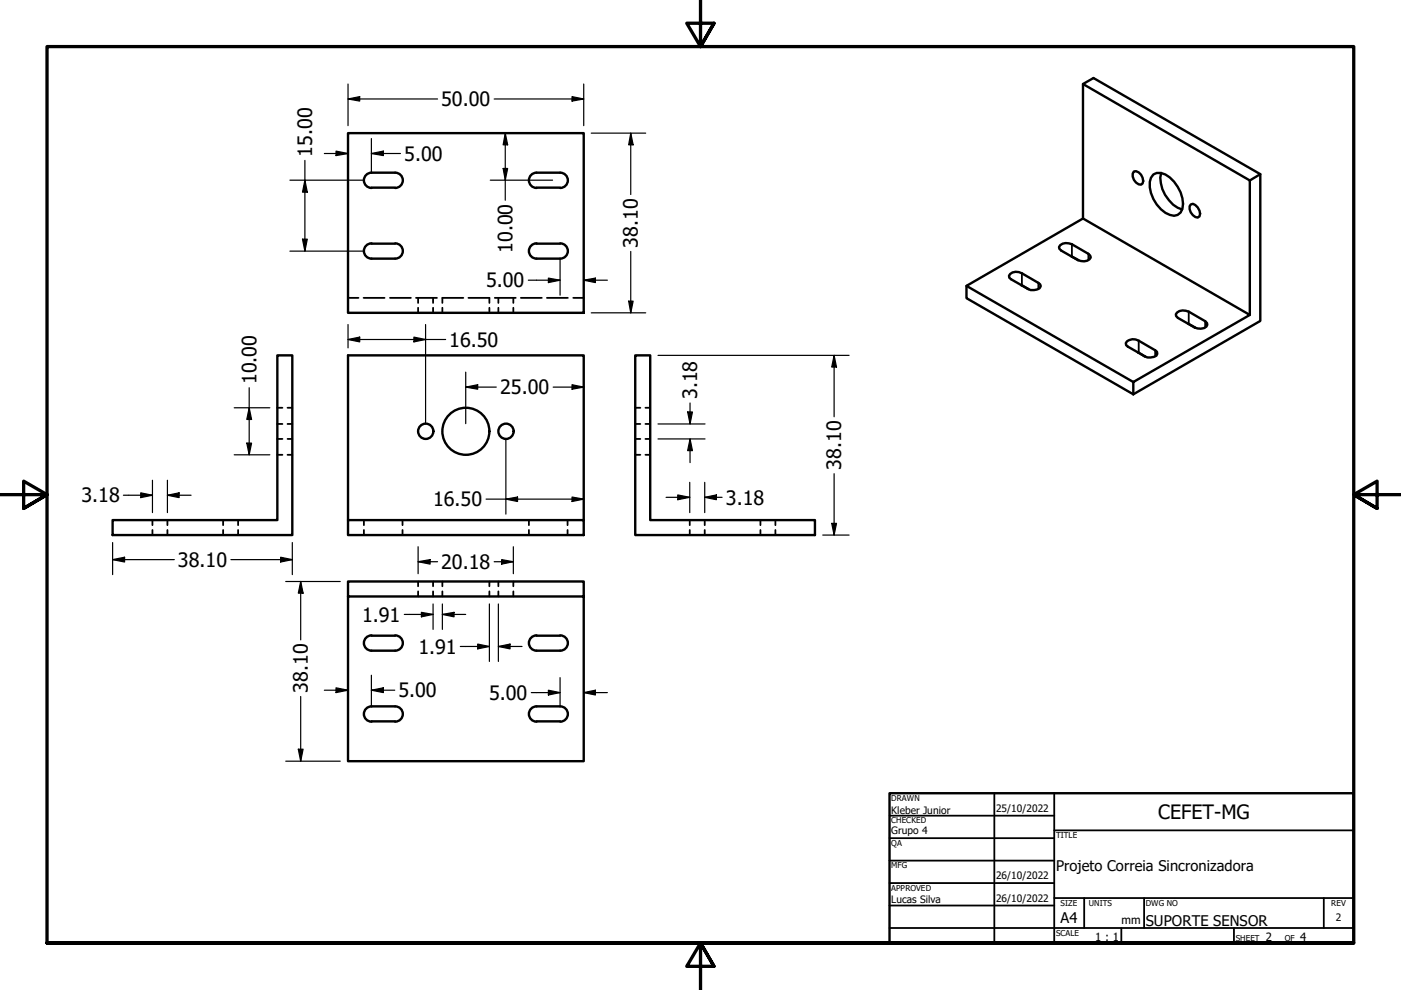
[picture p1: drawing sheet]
<svg xmlns="http://www.w3.org/2000/svg" width="297mm" height="210mm" viewBox="0 0 297 210" stroke-linecap="round" stroke-linejoin="round" font-family="sans-serif">
<!-- layer: Hidden (ANSI) -->
<g fill="none" stroke="#000" stroke-width=".38">
<path d="M73.8 63.2h2.2M77.1 63.2h4.4M82.7 63.2h4.4M88.2 63.2h4.4M88.6 63.2v1M88.6 65.2v1.1M91.8 63.2v1M91.8 65.2v1.1M93.8 65.2v1.1M98.2 63.2h-4.4v1M99.3 63.2h4.5v1M103.8 65.2v1.1"/>
<path d="M104.9 63.2h4.4M105.7 63.2v1M105.7 65.2v1.1M108.8 63.2v1M108.8 65.2v1.1M110.4 63.2h4.5M116 63.2h4.4M121.5 63.2h2.3M58.8 89.9h1.1M58.8 93.1h1.1M58.8 86.5h1.1M58.8 96.4h1.1"/>
<path d="M61 89.9h1M61 93.1h1M61 86.5h1M61 96.4h1M134.7 89.9h1.1M134.7 93.1h1.1M134.7 86.5h1.1M134.7 96.4h1.1M136.8 89.9h1.1M136.8 93.1h1.1M136.8 86.5h1.1M136.8 96.4h1.1"/>
<path d="M32.3 110.3v1.1M32.3 112.4v1M35.5 110.3v1.1M35.5 112.4v1M47.3 110.3v1.1M47.3 112.4v1M50.5 110.3v1.1M50.5 112.4v1M77.2 110.3v1.1M77.2 112.4v1M85.3 110.3v1.1M85.3 112.4v1"/>
<path d="M112.1 110.3v1.1M112.1 112.4v1M120.3 110.3v1.1M120.3 112.4v1M146.2 110.3v1.1M146.2 112.4v1M149.4 110.3v1.1M149.4 112.4v1M161.2 110.3v1.1M161.2 112.4v1M164.4 110.3v1.1M164.4 112.4v1"/>
<path d="M88.6 123.3v1M88.6 125.4v1.1M91.8 123.3v1M91.8 125.4v1.1M93.8 123.3v1M93.8 125.4v1.1M103.8 123.3v1M103.8 125.4v1.1M105.7 123.3v1M105.7 125.4v1.1M108.8 123.3v1M108.8 125.4v1.1"/>
</g>
<!-- layer: Visible (ANSI) -->
<g fill="none" stroke="#000" stroke-width=".51">
<path d="M229.6 17.8l35.4 20.5v28.5M73.8 28.2h50v38.1h-50zM78.7 39.8h5.1M83.8 36.6h-5a1.62 1.62 0 0 0-1.6 1.6 1.62 1.62 0 0 0 1.6 1.6M83.8 36.6a1.62 1.62 0 0 1 1.6 1.6 1.62 1.62 0 0 1-1.6 1.6M113.7 39.8h5M118.7 36.6h-4.9a1.62 1.62 0 0 0-1.7 1.6 1.62 1.62 0 0 0 1.7 1.6M118.8 36.6a1.62 1.62 0 0 1 1.6 1.6 1.62 1.62 0 0 1-1.6 1.6M240.4 36.4a1.9 1.9 0 0 1 1.9 2.5l-.4 .3a1.91 1.91 0 0 1-1.5-2.8zM244.5 37a2.89 2.89 0 0 1 3.5 .6 7.3 7.3 0 0 1 2.7 6.6 1.87 1.87 0 0 1-2.7 1.4 7.2 7.2 0 0 1-4.2-7l.2-.9zM246.2 36.7a7.1 7.1 0 0 0 4.4 7.7M265 38.3l2.2-1.4-35.4-20.4-2.2 1.3v28.5"/>
<path d="M267.2 36.9v31.1l-26.9 15.6M78.7 51.7h5.1M78.8 51.6a1.62 1.62 0 0 0-1.6 1.6 1.62 1.62 0 0 0 1.6 1.6h5M83.8 51.6a1.62 1.62 0 0 1 1.6 1.6 1.62 1.62 0 0 1-1.6 1.6M113.7 51.7h5M113.8 51.6a1.62 1.62 0 0 0-1.7 1.6 1.62 1.62 0 0 0 1.7 1.6h4.9M118.8 51.6a1.62 1.62 0 0 1 1.6 1.6 1.62 1.62 0 0 1-1.6 1.6M214.2 58.1a2.18 2.18 0 0 1 2.5-.2l3.5 2.1 .3 .3 .2 .4a1.93 1.93 0 0 1-2.8 .5l-3.9-2.3-.1-.4zM224.8 52a2.34 2.34 0 0 1 2.5-.2l3.5 2 .5 .8a1.93 1.93 0 0 1-2.8 .6l-3.5-2.1-.4-.4-.1-.3zM227.1 54.3l1.6 .9M252.5 43.3l.4-.1a2.26 2.26 0 0 1 1.4 2.7l-.4 .2a2.16 2.16 0 0 1-1.7-2.4zM58.8 75.3h3.2v38.1h-38.1v-3.1h34.9z"/>
<path d="M134.7 75.3h3.2v35h34.9v3.1h-38.1zM204.9 60.6v2.6l35.4 20.4M216.5 60.5l1.6 .8M239 72.4a2.18 2.18 0 0 1 2.4-.2l3.5 2.1 .4 .3 .1 .4a1.89 1.89 0 0 1-2.7 .5l-3.9-2.3-.1-.5zM241.3 74.8l1.5 .8M251.9 68.6l.1 .1M253.3 69.4a2.37 2.37 0 0 0 2.5-.1l.2-.4-.1-.4-.4-.4-3.5-2a2.11 2.11 0 0 0-2.7 .5l.1 .4 .3 .4 3.7 2M240.3 81l-35.4-20.4 24.7-14.3 35.4 20.5-24.7 14.2v2.6M73.8 110.3h50v3.1h-50zM73.8 110.3v-35h50v35M73.8 126.5h50v34.9h-50v-38.1h50v3.2M78.7 134.8h5.1"/>
<path d="M78.8 134.7a1.62 1.62 0 0 0-1.6 1.6 1.62 1.62 0 0 0 1.6 1.7h5M83.8 134.7a1.62 1.62 0 0 1 1.6 1.6 1.62 1.62 0 0 1-1.6 1.7M113.7 134.8h5M113.8 134.7a1.62 1.62 0 0 0-1.7 1.6 1.62 1.62 0 0 0 1.7 1.7h4.9M118.8 134.7a1.62 1.62 0 0 1 1.6 1.6 1.62 1.62 0 0 1-1.6 1.7M78.7 152.9h5.1M83.8 149.8h-5a1.62 1.62 0 0 0-1.6 1.6 1.62 1.62 0 0 0 1.6 1.6M83.8 149.8a1.62 1.62 0 0 1 1.6 1.6 1.62 1.62 0 0 1-1.6 1.6M113.7 152.9h5M118.7 149.8h-4.9a1.62 1.62 0 0 0-1.7 1.6 1.62 1.62 0 0 0 1.7 1.6M118.8 149.8a1.62 1.62 0 0 1 1.6 1.6 1.62 1.62 0 0 1-1.6 1.6"/>
<circle cx="90.3" cy="91.4" r="1.62"/>
<circle cx="98.8" cy="91.4" r="5"/>
<circle cx="107.3" cy="91.4" r="1.62"/>
</g>
<!-- layer: Visible Narrow (ANSI) -->
<path d="M216.7 57.9v2.6M220.2 60v1.2M227.3 51.8v2.6M230.8 53.8v1.4M241.4 72.2v2.6M244.9 74.3v1.2M252 66.1v2.6M255.5 68.1v1.3" fill="none" stroke="#000" stroke-width=".38"/>
<!-- layer: Border (ANSI) -->
<path d="M148.5 -.1v10l-2.9-5h5.8l-2.9 5 2.9-5M0 104.9h10l-5-2.9v5.8l5-2.9-5 2.9M297 104.9h-10l5-2.9v5.8l-5-2.9 5 2.9M10 199.9v-190h277v190h-277h277M151.4 204.9l-2.9-5 2.9 5h-5.8l2.9-5v10" fill="none" stroke="#000" stroke-width=".7"/>
<!-- layer: Title (ANSI) -->
<g fill="none" stroke="#000" stroke-width=".38">
<path d="M188.6 172.9h34.9M188.6 177.7h34.9M210.8 168.2v31.7M223.5 176.1h63.5M223.5 168.2v31.7M188.6 196.8h98.4M188.6 182.5h34.9M188.6 187.2h34.9M188.6 192h34.9M223.5 190.4h63.5M229.9 190.4v6.4M237.7 196.8v3.1"/>
<path d="M242.6 190.4v6.4M261.6 196.8v3.1M280.7 190.4v6.4"/>
</g>
<path d="M188.6 168.2h98.4v31.7h-98.4z" fill="none" stroke="#000" stroke-width=".51"/>
<!-- layer: Dimension (ANSI) -->
<g fill="none" stroke="#000" stroke-width=".25">
<path d="M73.8 17.8v8.8M123.8 17.8v8.8M61.5 38.2h15.7M64.6 38.2l.6 2.5h-1.1zM64.6 34v19.2M68.8 32.5h5M71.2 32l2.6 .5-2.6 .5zM73.8 21l2.5-.5v.9zM73.8 21h19M78.7 32.5l2.6-.5v1zM78.7 29.4v7.2M78.7 32.5h6.2"/>
<path d="M103.9 28.2h18.3M103.9 38.2h13.3M104.8 21h19M106.7 35.7h.9l-.5 2.5zM107.1 28.2l.5 2.5h-.9zM107.1 28.2v14.3M121.3 20.5l2.5 .5-2.5 .4zM125.3 28.2h11.6M133.7 28.2l.5 2.5h-.9zM133.7 28.2v13M61.5 53.2h15.7M64.1 50.7h1.1l-.6 2.5z"/>
<path d="M112 59.4h6.7M116.3 59l2.4 .4-2.4 .5zM118.7 54.8v7.8M123.8 59.4l2.4-.4v.9zM123.8 59.4h5M133.7 53.3v13M73.8 72l2.5-.5v1zM73.8 68.8v5M73.8 72h20.7M87.8 71.5l2.4 .5-2.4 .5zM90.2 68.8v21.1M98.7 78.9v10.9"/>
<path d="M125.3 66.3h11.6M133.3 63.9h.9l-.5 2.4zM139.5 75.3h40.5M176.8 75.3l.6 2.5h-1.1zM176.8 75.3v13.1M49.7 86.5h7.5M49.7 96.4h7.5M52.3 94h1l-.5 2.4zM52.8 86.5l.5 2.4h-1zM52.8 82.2v14.2M98.7 82.1l2.6-.5v.9zM98.7 82.1h6.5"/>
<path d="M107.3 93.1v15.9M117.3 82.1h6.5M121.3 81.6l2.5 .5-2.5 .4zM139.5 93.1h10M139.5 89.9h10M145.8 87.3h1l-.5 2.6zM146.3 93.1l.5 2.4h-1zM146.3 85.4v4.5M146.3 93.1v5M23.9 118.7l2.5-.6v1.1zM23.9 118.7h13.1M23.9 115v6.8"/>
<path d="M26.2 105h6.1M29.8 104.5l2.5 .5-2.5 .5zM32.3 101.8v6.9M35.5 105l2.5-.5v1zM35.5 105h5M35.5 101.8v6.9M49 118.7h13M59.5 118.1l2.5 .6-2.5 .5zM62 115v6.8M88.6 119.1l2.6-.4v.9zM88.6 119.1h4.2M88.6 115.9v5.7"/>
<path d="M103.1 105.8h20.7M104.8 119.1h4M106.4 118.7l2.4 .4-2.4 .5zM107.3 105.8l2.4-.4v.9zM108.8 115.9v5.7M121.3 105.4l2.5 .4-2.5 .5zM141.2 105.4h5M143.7 104.9l2.5 .5-2.5 .6zM146.2 102.3v6.4M149.4 105.4l2.5-.5v1.1zM149.4 105.4h3.7M149.4 102.3v6.4"/>
<path d="M174.4 113.4h5.6M176.3 111h1.1l-.6 2.4zM176.8 100.4v13M60.6 123.3h11.5M63.8 123.3l.5 2.5h-1.1zM63.8 123.3v12.4M85.7 130.3h6.1M89.3 129.8l2.5 .5-2.5 .5zM91.8 128.1v5.3M93.8 130.3l2.5-.5v1zM93.8 130.3h4.9M93.8 128.1v5.3"/>
<path d="M97.6 137.1h6.2M101.3 136.6l2.5 .5-2.5 .5zM103.8 128.1v12.1M105.7 137.1l2.4-.5v1zM105.7 137.1h5M105.7 128.1v12.1M63.2 158.8h1.1l-.5 2.6zM63.8 147.7v13.7M68.8 146.3h5M71.2 145.8l2.6 .5-2.6 .5zM78.7 146.3l2.6-.5v1zM78.7 146.3h5"/>
<path d="M78.7 143.2v6.6M112.6 146.8h6.1M116.3 146.3l2.4 .5-2.4 .6zM118.7 143.7v6.1M123.8 146.8l2.4-.5v1.1zM123.8 146.8h5M60.6 161.4h11.5"/>
</g>
<g fill="#000">
<path d="M71.2 32l2.6 .5-2.6 .5z" fill-rule="evenodd"/>
<path d="M73.8 21l2.5-.5v.9z" fill-rule="evenodd"/>
<path d="M78.7 32.5l2.6-.5v1z" fill-rule="evenodd"/>
<path d="M106.7 35.7h.9l-.5 2.5z" fill-rule="evenodd"/>
<path d="M107.1 28.2l.5 2.5h-.9z" fill-rule="evenodd"/>
<path d="M121.3 20.5l2.5 .5-2.5 .4z" fill-rule="evenodd"/>
<path d="M133.7 28.2l.5 2.5h-.9z" fill-rule="evenodd"/>
<path d="M64.1 50.7h1.1l-.6 2.5z" fill-rule="evenodd"/>
<path d="M64.6 38.2l.6 2.5h-1.1z" fill-rule="evenodd"/>
<path d="M116.3 59l2.4 .4-2.4 .5z" fill-rule="evenodd"/>
<path d="M123.8 59.4l2.4-.4v.9z" fill-rule="evenodd"/>
<path d="M73.8 72l2.5-.5v1z" fill-rule="evenodd"/>
<path d="M87.8 71.5l2.4 .5-2.4 .5z" fill-rule="evenodd"/>
<path d="M133.3 63.9h.9l-.5 2.4z" fill-rule="evenodd"/>
<path d="M176.8 75.3l.6 2.5h-1.1z" fill-rule="evenodd"/>
<path d="M52.3 94h1l-.5 2.4z" fill-rule="evenodd"/>
<path d="M52.8 86.5l.5 2.4h-1z" fill-rule="evenodd"/>
<path d="M98.7 82.1l2.6-.5v.9z" fill-rule="evenodd"/>
<path d="M121.3 81.6l2.5 .5-2.5 .4z" fill-rule="evenodd"/>
<path d="M145.8 87.3h1l-.5 2.6z" fill-rule="evenodd"/>
<path d="M146.3 93.1l.5 2.4h-1z" fill-rule="evenodd"/>
<path d="M23.9 118.7l2.5-.6v1.1z" fill-rule="evenodd"/>
<path d="M29.8 104.5l2.5 .5-2.5 .5z" fill-rule="evenodd"/>
<path d="M35.5 105l2.5-.5v1z" fill-rule="evenodd"/>
<path d="M59.5 118.1l2.5 .6-2.5 .5z" fill-rule="evenodd"/>
<path d="M88.6 119.1l2.6-.4v.9z" fill-rule="evenodd"/>
<path d="M106.4 118.7l2.4 .4-2.4 .5z" fill-rule="evenodd"/>
<path d="M107.3 105.8l2.4-.4v.9z" fill-rule="evenodd"/>
<path d="M121.3 105.4l2.5 .4-2.5 .5z" fill-rule="evenodd"/>
<path d="M143.7 104.9l2.5 .5-2.5 .6z" fill-rule="evenodd"/>
<path d="M149.4 105.4l2.5-.5v1.1z" fill-rule="evenodd"/>
<path d="M176.3 111h1.1l-.6 2.4z" fill-rule="evenodd"/>
<path d="M63.8 123.3l.5 2.5h-1.1z" fill-rule="evenodd"/>
<path d="M89.3 129.8l2.5 .5-2.5 .5z" fill-rule="evenodd"/>
<path d="M93.8 130.3l2.5-.5v1z" fill-rule="evenodd"/>
<path d="M101.3 136.6l2.5 .5-2.5 .5z" fill-rule="evenodd"/>
<path d="M105.7 137.1l2.4-.5v1z" fill-rule="evenodd"/>
<path d="M63.2 158.8h1.1l-.5 2.6z" fill-rule="evenodd"/>
<path d="M71.2 145.8l2.6 .5-2.6 .5z" fill-rule="evenodd"/>
<path d="M78.7 146.3l2.6-.5v1z" fill-rule="evenodd"/>
<path d="M116.3 146.3l2.4 .5-2.4 .6z" fill-rule="evenodd"/>
<path d="M123.8 146.8l2.4-.5v1.1z" fill-rule="evenodd"/>
</g>
<g font-size="4.2">
<text x="93.5" y="22.5">50.00</text>
<text x="66.2" y="33.2" transform="rotate(-90 66.2 33.2)">15.00</text>
<text x="85.7" y="34.1">5.00</text>
<text x="108.6" y="53.6" transform="rotate(-90 108.6 53.6)">10.00</text>
<text x="135.3" y="52.5" transform="rotate(-90 135.3 52.5)">38.10</text>
<text x="103.1" y="60.9">5.00</text>
<text x="95.2" y="73.5">16.50</text>
<text x="54.4" y="81.4" transform="rotate(-90 54.4 81.4)">10.00</text>
<text x="106" y="83.6">25.00</text>
<text x="147.8" y="84.6" transform="rotate(-90 147.8 84.6)">3.18</text>
<text x="178.4" y="99.6" transform="rotate(-90 178.4 99.6)">38.10</text>
<text x="17.3" y="106.5">3.18</text>
<text x="91.8" y="107.4">16.50</text>
<text x="153.9" y="107">3.18</text>
<text x="37.7" y="120.2">38.10</text>
<text x="93.5" y="120.6">20.18</text>
<text x="76.8" y="131.8">1.91</text>
<text x="88.7" y="138.6">1.91</text>
<text x="65.3" y="146.8" transform="rotate(-90 65.3 146.8)">38.10</text>
<text x="84.5" y="147.9">5.00</text>
<text x="103.7" y="148.4">5.00</text>
<text x="245.6" y="173.6">CEFET-MG</text>
</g>
<g font-size="3.1">
<text x="223.9" y="184.6">Projeto Correia Sincronizadora</text>
<text x="224.9" y="195.7">A4</text>
<text x="243" y="196.3">SUPORTE SENSOR</text>
</g>
<g font-size="2.4">
<text x="237.8" y="196">mm</text>
<text x="232.2" y="199.6">1 : 1</text>
<text x="268.4" y="199.5">2</text>
<text x="275.7" y="199.5">4</text>
</g>
<g font-size="2.2">
<text x="189" y="172.5">Kleber Junior</text>
<text x="211.2" y="172.2">25/10/2022</text>
<text x="189" y="176.9">Grupo 4</text>
<text x="189" y="191.6">Lucas Silva</text>
<text x="211.2" y="186.5">26/10/2022</text>
<text x="211.2" y="191.2">26/10/2022</text>
<text x="283.2" y="195.3">2</text>
</g>
<g font-size="1.7">
<text x="189" y="169.8">DRAWN</text>
<text x="189" y="174.6">CHECKED</text>
<text x="189" y="179.4">QA</text>
<text x="223.9" y="177.7">TITLE</text>
<text x="189" y="184.1">MFG</text>
<text x="189" y="188.9">APPROVED</text>
<text x="224.9" y="192.1">SIZE</text>
<text x="230.8" y="192.1">UNITS</text>
<text x="243" y="192.1">DWG NO</text>
<text x="282.3" y="192.1">REV</text>
<text x="223.9" y="198.4">SCALE</text>
<text x="262" y="199.5">SHEET</text>
<text x="272.4" y="199.5">OF</text>
</g>
</svg>
